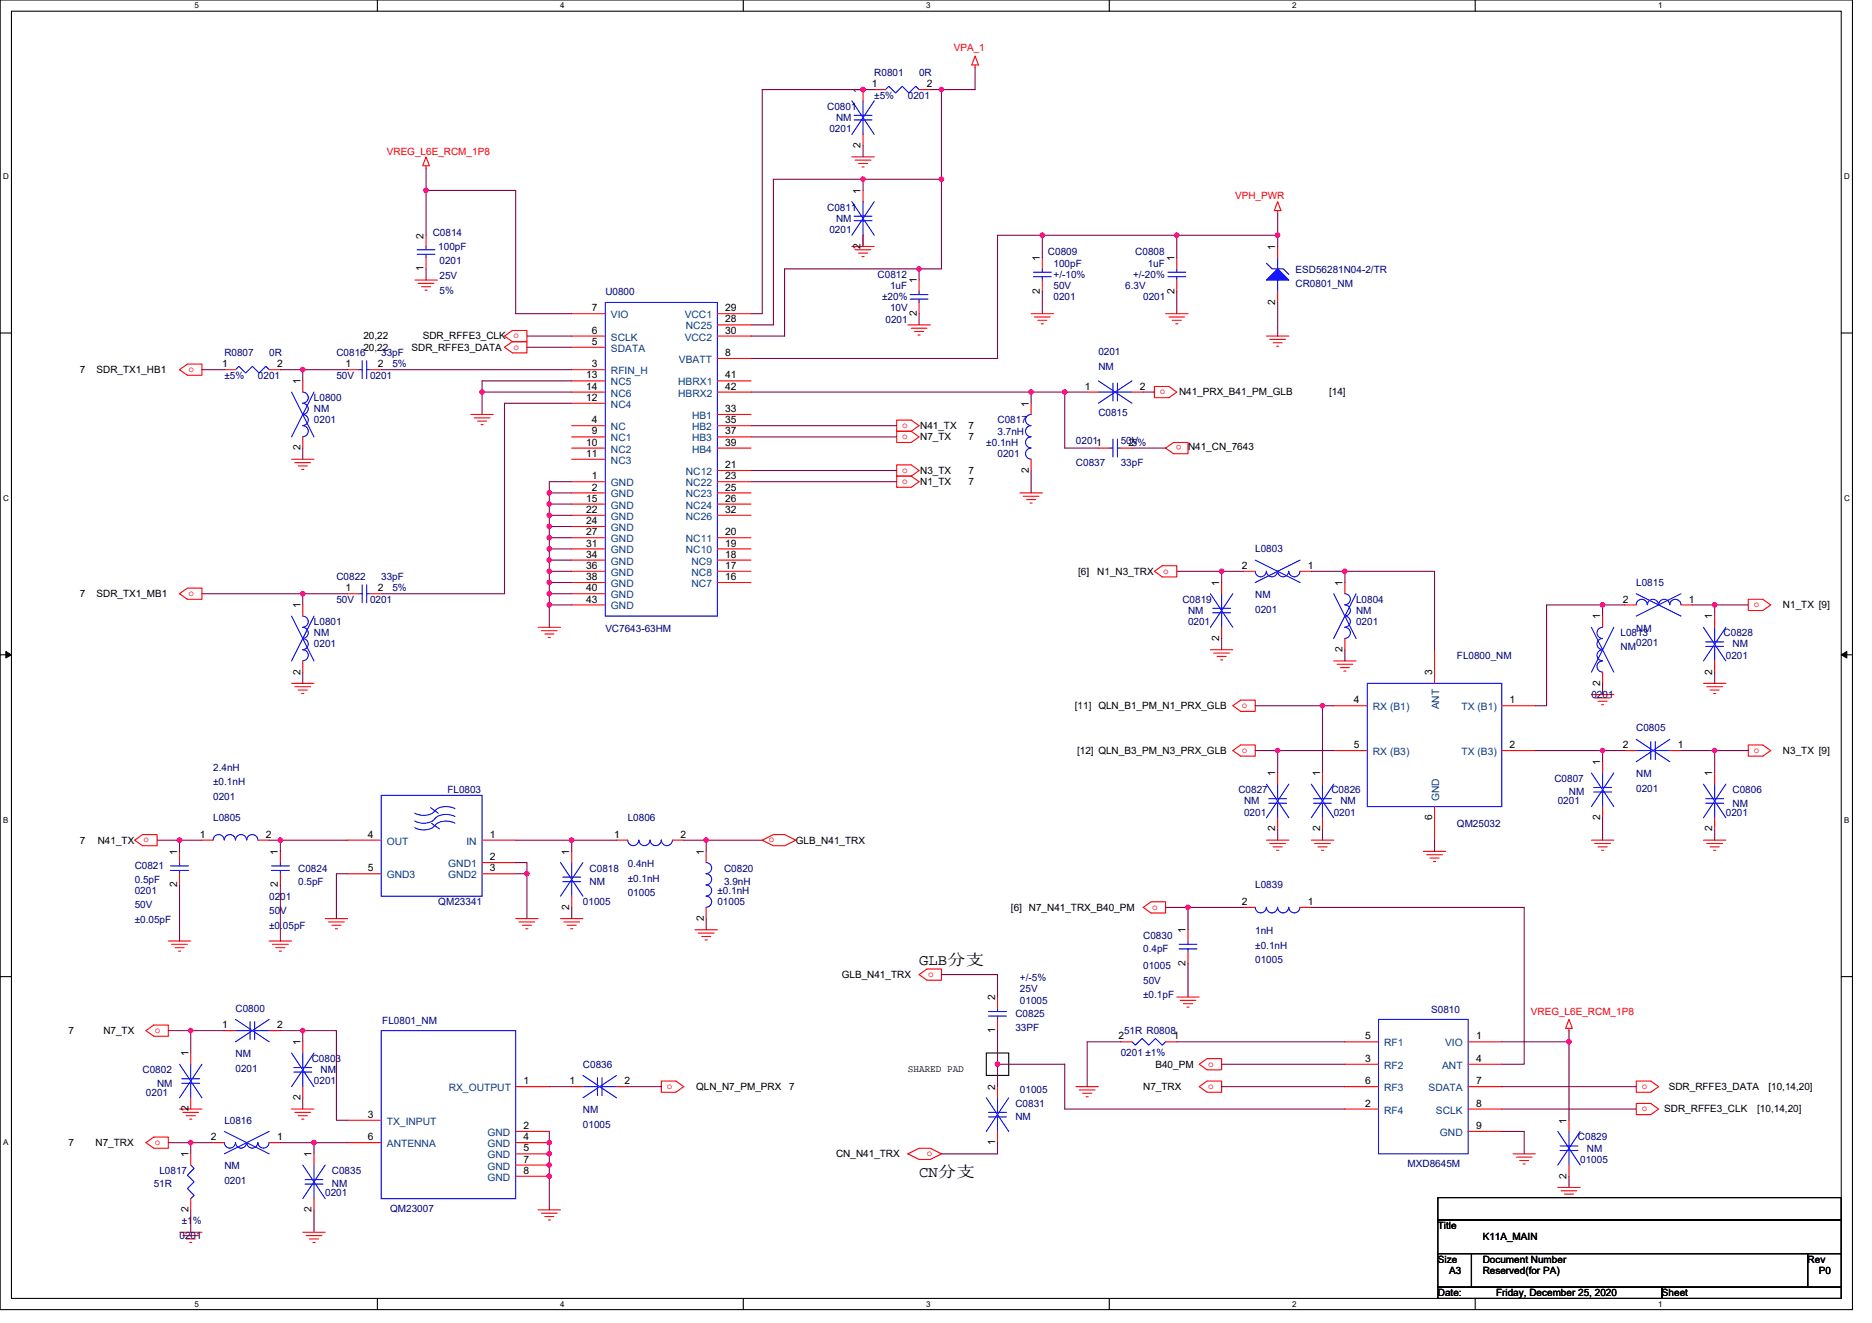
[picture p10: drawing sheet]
<svg xmlns="http://www.w3.org/2000/svg" width="297mm" height="210mm" viewBox="0 0 297 210" stroke-linecap="round" stroke-linejoin="round" font-family="sans-serif">
<path d="M0 0h293.9v207.9h-293.9zM1.8 1.8h290.4v204.3h-290.4z" fill="none" stroke="#000" stroke-width=".17"/>
<g fill="#fff">
<path d="M30.8 .2h.7v1.4h-.7z"/>
<path d="M30.8 206.3h.7v1.4h-.7z"/>
</g>
<path d="M59.9 0v1.8M59.9 206.1v1.8" fill="none" stroke="#000" stroke-width=".17"/>
<g fill="#fff">
<path d="M88.9 .2h.7v1.4h-.7z"/>
<path d="M88.9 206.3h.7v1.4h-.7z"/>
</g>
<path d="M117.9 0v1.8M117.9 206.1v1.8" fill="none" stroke="#000" stroke-width=".17"/>
<g fill="#fff">
<path d="M147 .2h.7v1.4h-.7z"/>
<path d="M147 206.3h.7v1.4h-.7z"/>
</g>
<path d="M176 0v1.8M176 206.1v1.8" fill="none" stroke="#000" stroke-width=".17"/>
<g fill="#fff">
<path d="M205 .2h.7v1.4h-.7z"/>
<path d="M205 206.3h.7v1.4h-.7z"/>
</g>
<path d="M234.1 0v1.8M234.1 206.1v1.8" fill="none" stroke="#000" stroke-width=".17"/>
<g fill="#fff">
<path d="M263.1 .2h.7v1.4h-.7z"/>
<path d="M263.1 206.3h.7v1.4h-.7z"/>
<path d="M.5 27.3h.9v1.4h-.9z"/>
<path d="M292.6 27.3h.9v1.4h-.9z"/>
<path d="M.5 78.4h.9v1.4h-.9z"/>
<path d="M292.6 78.4h.9v1.4h-.9z"/>
</g>
<path d="M0 52.9h1.8M292.2 52.9h1.7" fill="none" stroke="#000" stroke-width=".17"/>
<g fill="#fff">
<path d="M.5 129.5h.8v1.4h-.8z"/>
<path d="M292.6 129.5h.9v1.4h-.9z"/>
</g>
<path d="M0 103.9h1.8M292.2 103.9h1.7" fill="none" stroke="#000" stroke-width=".17"/>
<path d="M.9 103.4l.9 .5-.9 .5zM292.2 103.9l.8-.5v1z" fill="#000" stroke="#000" stroke-width=".16"/>
<path d="M.5 180.5h.8v1.4h-.8z" fill="#fff"/>
<path d="M0 155h1.8M292.2 155h1.7M156.5 167.1h3.6v3.6h-3.6zM228.2 190.1h64v3.5h-64zM228.2 193.6h64v5.4h-64zM228.2 199h5.3v5.3h-5.3zM233.5 199h53.3v5.3h-53.3zM286.8 199h5.4v5.3h-5.4zM228.2 204.3h35.5v1.8h-35.5zM263.7 204.3h28.5v1.8h-28.5z" fill="none" stroke="#000" stroke-width=".17"/>
<g fill="none" stroke="#f00" stroke-width=".17">
<path d="M136.9 14.2v1.8M138.7 14.2h1.8M145.8 14.2h1.8M154.7 8.9l.6 1.4h-1.1zM154.7 10.3v.4M67.6 24.9l.5 1.4h-1zM67.6 26.3v.4M67.6 37.3v1.8M135.2 24.9h3.5M135.2 39.1h3.5M135.7 25.4h2.5M135.7 39.6h2.5"/>
<path d="M136.2 26h1.5M136.8 26.5h.3M136.9 21.3v1.8M136.9 30.2v1.8M136.9 37.3v1.8M202.7 32l.6 1.4h-1.1zM202.7 33.4v.4M202.7 39.1v1.8M28.5 58.7l1.2-.9h2.3v1.8h-2.3zM35.6 58.7h1.8M42.7 58.7h1.8M55.2 58.7h1.7"/>
<path d="M58.7 58.7h1.8M65.8 44.4h3.6M66.4 45h2.5M66.9 45.5h1.4M67.4 46.1h.4M67.6 40.9v1.8M80 53.3l1.3-.8h2.3v1.7h-2.3zM80 55.1l1.3-.9h2.3v1.8h-2.3zM90.7 58.7h5.4M90.7 55.1h5.4M90.7 53.3h5.4M90.7 49.8h5.4"/>
<path d="M113.8 56.9h5.4M113.8 49.8h5.4M113.8 51.6h5.4M113.8 53.3h5.4M136.2 40.2h1.5M136.8 40.7h.3M144.1 51.6h3.5M144.6 52.1h2.5M145.1 52.6h1.5M145.7 53.2h.3M145.8 44.4v1.8M145.8 48v1.8"/>
<path d="M163.6 49.8h3.6M164.1 50.3h2.5M164.7 50.8h1.4M165.2 51.4h.4M165.4 40.9v1.8M165.4 44.4v1.8M185 49.8h3.5M185.5 50.3h2.5M186 50.8h1.4M186.6 51.4h.3M186.7 40.9v1.8M186.7 44.4v1.8"/>
<path d="M201 53.3h3.5M201.5 53.9h2.5M202 54.4h1.5M202.6 54.9h.3M202.7 46.2v1.8M46.3 72.9h3.5M46.8 73.4h2.5M47.3 74h1.5M47.9 74.5h.3M48 60.5v1.7M48 69.3v1.8M74.7 65.8h3.6"/>
<path d="M75.2 66.3h2.5M75.8 66.8h1.4M76.3 67.4h.4M90.7 76.5h5.4M90.7 78.2h5.4M90.7 62.2h5.4M90.7 67.6h5.4M90.7 69.3h5.4M90.7 71.1h5.4M90.7 72.9h5.4M90.7 64h5.4M90.7 60.5h5.4"/>
<path d="M113.8 60.5h5.4M113.8 74.7h5.4M113.8 76.5h5.4M113.8 78.2h5.4M113.8 65.8h5.4M113.8 67.6h5.4M113.8 69.3h5.4M113.8 71.1h5.4M113.8 62.2h5.4M142.3 66.7h2.3l1.2 .9-1.2 .9h-2.3zM142.3 68.5h2.3l1.2 .8-1.2 .9h-2.3zM142.3 75.6h2.3l1.2 .9-1.2 .8h-2.3z"/>
<path d="M142.3 73.8h2.3l1.2 .9-1.2 .9h-2.3zM161.8 78.2h3.6M162.4 78.8h2.5M162.9 79.3h1.4M163.4 79.8h.4M163.6 64v1.8M163.6 72.9v1.8M172.5 62.2h1.8M174.3 71.1h1.8M177.8 71.1h1.8M179.6 62.2h1.8M183.2 61.3h2.3l1.2 .9-1.2 .9h-2.3z"/>
<path d="M185 71.1l1.2-.9h2.3v1.8h-2.3zM28.5 94.2l1.2-.9h2.3v1.8h-2.3zM48 96v1.8M55.2 94.2h1.7M58.7 94.2h1.8M85.4 99.6h3.5M90.7 80h5.4M90.7 81.8h5.4M90.7 83.6h5.4M90.7 85.3h5.4M90.7 87.1h5.4M90.7 90.7h5.4"/>
<path d="M90.7 92.5h5.4M90.7 94.2h5.4M90.7 88.9h5.4M90.7 96h5.4M113.8 92.5h5.4M113.8 90.7h5.4M113.8 88.9h5.4M113.8 87.1h5.4M113.8 85.3h5.4M113.8 80h5.4M113.8 81.8h5.4M183.2 90.7l1.2-.9h2.3v1.8h-2.3z"/>
<path d="M193.8 92.5v1.7M193.8 99.6v1.7M197.4 90.7h1.8M206.3 90.7h1.8M213.4 92.5v1.7M254.3 97.8v1.8M257.8 96h1.8M266.7 96h1.8M272.1 97.8v1.8M277.4 95.1h2.3l1.3 .9-1.3 .9h-2.3zM46.3 108.5h3.5M46.8 109h2.5"/>
<path d="M47.3 109.5h1.5M47.9 110.1h.3M48 104.9v1.8M85.9 100.1h2.5M86.4 100.6h1.5M87 101.2h.3M192.1 103.1h3.5M192.6 103.7h2.5M193.1 104.2h1.5M193.7 104.7h.3M195.6 112l1.3-.9h2.3v1.8h-2.3zM195.6 119.1l1.3-.9h2.3v1.8h-2.3z"/>
<path d="M211.6 112h5.4M211.6 119.1h5.4M211.6 104.9h3.6M212.1 105.4h2.5M212.7 106h1.4M213.2 106.5h.4M213.4 101.3v1.8M227.6 103.1v5.4M238.3 112h5.3M238.3 119.1h5.3M252.5 110.2h3.6M253 110.8h2.5"/>
<path d="M253.6 111.3h1.4M254.1 111.8h.4M254.3 106.7v1.8M257.8 119.1h1.8M265 119.1h1.7M270.3 108.5h3.6M270.8 109h2.5M271.4 109.5h1.4M271.9 110.1h.3M272.1 104.9v1.8M277.4 118.2h2.3l1.3 .9-1.3 .9h-2.3zM21.4 133.3l1.2-.8h2.3v1.7h-2.3z"/>
<path d="M28.5 135.1v1.8M28.5 138.7v1.8M32 133.3h1.8M40.9 133.3h1.8M44.5 135.1v1.8M44.5 138.7v1.8M55.2 133.3h5.3M55.2 138.7h5.3M76.5 133.3h5.3M76.5 138.7h5.3M76.5 136.9h5.3M90.7 135.1v1.8"/>
<path d="M97.8 133.3h1.8M106.7 133.3h1.8M112.1 135.1v1.8M120.9 133.3l1.8-.8h1.8l1.8 .8-1.8 .9h-1.8zM201 133.3h3.5M201.5 133.9h2.5M202 134.4h1.5M202.6 135h.3M202.7 122.7v1.8M202.7 129.8v1.8M208.1 133.3h3.5M208.6 133.9h2.5"/>
<path d="M209.1 134.4h1.5M209.7 135h.3M209.8 122.7v1.8M209.8 129.8v1.8M225.8 135.1h3.6M226.4 135.7h2.5M226.9 136.2h1.4M227.5 136.7h.3M227.6 128v5.4M252.5 133.3h3.6M253 133.9h2.5M253.6 134.4h1.4"/>
<path d="M254.1 135h.4M254.3 120.9v1.8M254.3 128v1.8M270.3 133.3h3.6M270.8 133.9h2.5M271.4 134.4h1.4M271.9 135h.3M272.1 122.7v1.8M272.1 129.8v1.8M26.7 149.4h3.6M27.2 149.9h2.5M27.8 150.4h1.4"/>
<path d="M28.3 151h.4M42.7 149.4h3.6M43.2 149.9h2.5M43.8 150.4h1.4M44.3 151h.4M51.6 145.8h3.6M52.1 146.3h2.5M52.7 146.9h1.4M53.2 147.4h.3M81.8 145.8h3.6M82.4 146.3h2.5M82.9 146.9h1.4"/>
<path d="M83.4 147.4h.4M88.9 145.8h3.6M89.5 146.3h2.5M90 146.9h1.4M90.5 147.4h.4M90.7 142.2v1.8M110.3 147.6h3.5M110.8 148.1h2.5M111.3 148.6h1.5M111.9 149.2h.3M112.1 144v1.8M145.8 154.7l1.3-.9h2.3v1.8h-2.3z"/>
<path d="M158.3 158.2v1.8M181.4 144l1.2-.9h2.4v1.8h-2.4zM186.7 158.2h3.6M187.3 158.8h2.5M187.8 159.3h1.4M188.3 159.9h.4M188.5 147.6v1.8M188.5 151.1v1.8M197.4 144h1.8M206.3 144h1.8M23.2 163.6l1.2-.9h2.3v1.8h-2.3zM28.5 176h3.5"/>
<path d="M29 176.6h2.5M29.5 177.1h1.5M30.1 177.6h.3M30.3 167.1v1.8M30.3 174.2v1.8M35.6 163.6h1.8M42.7 163.6h1.8M46.3 176h3.5M46.8 176.6h2.5M47.3 177.1h1.5M47.9 177.6h.3M48 165.4v1.7"/>
<path d="M48 172.5v1.7M55.2 177.8h5.3M81.8 172.5h5.4M81.8 179.6h5.4M90.7 172.5h1.8M97.8 172.5h1.8M104.9 171.6h2.3l1.3 .9-1.3 .9h-2.3zM158.3 179.6v1.8M158.3 172.5v1.7M158.3 161.8v1.8M170.7 172.5h3.6M171.3 173h2.5"/>
<path d="M171.8 173.5h1.4M172.3 174.1h.4M177.8 165.4h1.8M185 165.4h1.7M190.3 172.5l1.2-.9h2.3v1.8h-2.3zM190.3 168.9l1.2-.9h2.3v1.8h-2.3zM213.4 176h5.3M213.4 168.9h5.3M213.4 165.4h5.3M213.4 172.5h5.3M233 165.4h5.3M233 168.9h5.3"/>
<path d="M233 172.5h5.3M233 176h5.3M233 179.6h5.3M249 163.2v.4M249 161.8l.5 1.4h-1.1zM249 177.8v1.8M259.6 171.6h2.3l1.3 .9-1.3 .9h-2.3zM259.6 175.1h2.3l1.3 .9-1.3 .9h-2.3zM23.2 181.4l1.2-.9h2.3v1.7h-2.3zM28.5 195.6h3.5M29 196.1h2.5M29.5 196.6h1.5"/>
<path d="M30.1 197.2h.3M30.3 183.1v1.8M30.3 190.2v1.8M33.8 181.4h1.8M42.7 181.4h1.8M48 195.6h3.6M48.6 196.1h2.5M49.1 196.6h1.4M49.7 197.2h.3M49.8 183.1v1.8M49.8 190.2v1.8M55.2 181.4h5.3"/>
<path d="M81.8 181.4h5.4M81.8 183.1h5.4M81.8 184.9h5.4M81.8 186.7h5.4M85.4 192h3.5M85.9 192.6h2.5M86.4 193.1h1.5M87 193.6h.3M144.1 183.1l1.7-.9h1.8l1.8 .9-1.8 .9h-1.8zM240.1 183.1h3.5M240.6 183.7h2.5M241.1 184.2h1.5"/>
<path d="M241.7 184.7h.3M247.2 188.5h3.5M247.7 189h2.5M248.2 189.5h1.5M248.8 190.1h.3M249 184.9v1.8"/>
</g>
<path d="M201 44.4l1.7-1.7 1.8 1.7z" fill-rule="evenodd" fill="#00f" stroke="#00f" stroke-width=".17"/>
<g fill="none" stroke="#00f" stroke-width=".17">
<path d="M135.2 16l3.5 5.3M135.5 18.3h2.9M135.5 19h2.9M136.9 16v2.3M136.9 19v2.3M138.7 16l-3.5 5.3M140.5 14.2l.5-.5 1.1 1.1 1.1-1.1 1 1.1 1.1-1.1 .5 .5M66.2 39.6h2.8M67.6 39.1v.5M135.2 32l3.5 5.3M135.5 34.3h2.9M135.5 35h2.9"/>
<path d="M136.9 32v2.3M136.9 35v2.3M138.7 32l-3.5 5.3M37.4 58.7l.5-.6 1.1 1.1 1-1.1 1.1 1.1 1.1-1.1 .5 .6M56.9 58.7h.6M57.5 57.3v2.8M58.2 57.3v2.8M58.2 58.7h.5M66.2 40.4h2.8M67.6 40.4v.5M96.1 48h17.7v49.8h-17.7zM144.4 46.8h2.9"/>
<path d="M144.4 47.5h2.9M145.8 46.2v.6M145.8 47.5v.5M164 43.2h2.8M164 43.9h2.8M165.4 42.7v.5M165.4 43.9v.5M185.3 43.2h2.8M185.3 43.9h2.8M186.7 42.7v.5M186.7 43.9v.5M201 41.8l.8 .9h1.8l.9 .9"/>
<path d="M202.7 44.4v1.8M202.7 40.9v1.8M46.3 62.2l3.5 7.1M48 62.2a.88 .88 0 0 1 .9 .9 .88 .88 0 0 1-.9 .9M48 64a.88 .88 0 0 1 .9 .9 .88 .88 0 0 1-.9 .9 .89 .89 0 0 1 .9 .9 .89 .89 0 0 1-.9 .8 .89 .89 0 0 1 .9 .9 .89 .89 0 0 1-.9 .9M49.8 62.2l-3.5 7.1M163.6 65.8a.88 .88 0 0 0-.9 .9 .88 .88 0 0 0 .9 .8 .89 .89 0 0 0-.9 .9 .89 .89 0 0 0 .9 .9M163.6 69.3a.88 .88 0 0 0-.9 .9 .88 .88 0 0 0 .9 .9M163.6 71.1a.88 .88 0 0 0-.9 .9 .88 .88 0 0 0 .9 .9M174.3 60.5l5.3 3.5M174.3 62.2h2.3M176.1 71.1h.5"/>
<path d="M176.6 60.8v2.8M176.6 69.7v2.8M177.3 60.8v2.8M177.3 62.2h2.3M177.3 69.7v2.8M177.3 71.1h.5M179.6 60.5l-5.3 3.5M46.3 97.8l3.5 7.1M48 97.8a.88 .88 0 0 1 .9 .9 .88 .88 0 0 1-.9 .8M48 99.6a.88 .88 0 0 1 .9 .8 .88 .88 0 0 1-.9 .9M49.8 97.8l-3.5 7.1M56.9 94.2h.6"/>
<path d="M57.5 92.8v2.9M58.2 92.8v2.9M58.2 94.2h.5M192.1 94.2l3.5 5.4M192.4 96.5h2.9M192.4 97.3h2.9M193.8 94.2v2.3M193.8 97.3v2.3M195.6 94.2l-3.5 5.4M199.2 88.9l7.1 3.6M200.9 90.7a.88 .88 0 0 1-.8 .8 .88 .88 0 0 1-.9-.8M202.7 90.7a.88 .88 0 0 1-.9 .8 .88 .88 0 0 1-.8-.8"/>
<path d="M206.3 90.7a.88 .88 0 0 1-.9 .8 .88 .88 0 0 1-.9-.8 .89 .89 0 0 1-.9 .8 .89 .89 0 0 1-.9-.8M206.3 88.9l-7.1 3.6M211.6 94.2l3.6 7.1M213.4 94.2a.88 .88 0 0 1 .9 .9 .88 .88 0 0 1-.9 .9 .89 .89 0 0 1 .9 .9 .89 .89 0 0 1-.9 .9 .89 .89 0 0 1 .9 .9 .89 .89 0 0 1-.9 .8M213.4 99.6a.88 .88 0 0 1 .9 .8 .88 .88 0 0 1-.9 .9M215.2 94.2l-3.6 7.1M252.5 99.6l3.6 7.1M254.3 99.6a.88 .88 0 0 0-.9 .8 .88 .88 0 0 0 .9 .9M256.1 99.6l-3.6 7.1M259.6 94.2l7.1 3.6M259.6 96a.88 .88 0 0 1 .9-.9 .88 .88 0 0 1 .9 .9M261.4 96a.88 .88 0 0 1 .9-.9 .88 .88 0 0 1 .9 .9"/>
<path d="M263.2 96a.89 .89 0 0 1 .9-.9 .89 .89 0 0 1 .9 .9 .88 .88 0 0 1 .8-.9 .88 .88 0 0 1 .9 .9M266.7 94.2l-7.1 3.6M270.3 99.6l3.6 5.3M272.1 99.6v2.3M273.9 99.6l-3.6 5.3M48 101.3a.88 .88 0 0 1 .9 .9 .88 .88 0 0 1-.9 .9M48 103.1a.88 .88 0 0 1 .9 .9 .88 .88 0 0 1-.9 .9M217 108.5h21.3v19.5h-21.3zM254.3 101.3a.88 .88 0 0 0-.9 .9 .88 .88 0 0 0 .9 .9M254.3 103.1a.88 .88 0 0 0-.9 .9 .88 .88 0 0 0 .9 .9 .89 .89 0 0 0-.9 .9 .89 .89 0 0 0 .9 .9M259.6 117.3l5.4 3.6M259.6 119.1h2.3"/>
<path d="M261.9 117.7v2.8M262.7 117.7v2.8M262.7 119.1h2.3M265 117.3l-5.4 3.6M270.7 101.9h2.8M270.7 102.6h2.8M272.1 102.6v2.3M27.1 137.4h2.8M27.1 138.2h2.8M28.5 136.9v.5M28.5 138.2v.5M40.9 133.3a.89 .89 0 0 0-.9-.8 .89 .89 0 0 0-.9 .8 .89 .89 0 0 0-.9-.8 .89 .89 0 0 0-.8 .8 .89 .89 0 0 0-.9-.8 .89 .89 0 0 0-.9 .8 .88 .88 0 0 0-.9-.8 .88 .88 0 0 0-.9 .8"/>
<path d="M43.1 137.4h2.8M43.1 138.2h2.8M44.5 136.9v.5M44.5 138.2v.5M60.5 126.2h16v16h-16zM68.3 128.2l1.3 .9M68.5 130.7l1.2 .9M69 131a2.57 2.57 0 0 1-3.2 .4M69 129.9a2.56 2.56 0 0 1-3.2 .4M69 128.7a2.6 2.6 0 0 1-3.2 .4M72.2 128.4a2.98 2.98 0 0 0-3 .1l-.2 .2M72.2 130.7a2.98 2.98 0 0 0-3 .1l-.2 .2"/>
<path d="M72.2 129.6a3 3 0 0 0-3 .1l-.2 .2M88.9 136.9l3.6 5.3M89.3 139.2h2.8M89.3 139.9h2.8M90.7 136.9v2.3M90.7 139.9v2.3M92.5 136.9l-3.6 5.3M99.6 133.3a.88 .88 0 0 0 .9 .9 .88 .88 0 0 0 .9-.9M101.4 133.3a.88 .88 0 0 0 .9 .9 .88 .88 0 0 0 .8-.9M103.2 133.3a.88 .88 0 0 0 .8 .9 .88 .88 0 0 0 .9-.9 .89 .89 0 0 0 .9 .9 .89 .89 0 0 0 .9-.9M112 136.9a.88 .88 0 0 1 .9 .9 .88 .88 0 0 1-.9 .9 .89 .89 0 0 1 .9 .9 .89 .89 0 0 1-.9 .8M201 124.5l3.5 5.3"/>
<path d="M201.3 126.8h2.8M201.3 127.5h2.8M202.7 124.5v2.3M202.7 127.5v2.3M204.5 124.5l-3.5 5.3M208.1 124.5l3.5 5.3M208.4 126.8h2.9M208.4 127.5h2.9M209.8 124.5v2.3M209.8 127.5v2.3M211.6 124.5l-3.5 5.3M252.5 122.7l3.6 5.3"/>
<path d="M252.9 125h2.8M252.9 125.7h2.8M254.3 122.7v2.3M254.3 125.7v2.3M256.1 122.7l-3.6 5.3M270.3 124.5l3.6 5.3M270.7 126.8h2.8M270.7 127.5h2.8M272.1 124.5v2.3M272.1 127.5v2.3M273.9 124.5l-3.6 5.3M112 140.5a.88 .88 0 0 1 .9 .8 .88 .88 0 0 1-.9 .9"/>
<path d="M112 142.2a.88 .88 0 0 1 .9 .9 .88 .88 0 0 1-.9 .9M187.1 149.9h2.8M187.1 150.6h2.8M188.5 149.4v.5M188.5 150.6v.5M199.2 144a.88 .88 0 0 0 .9 .9 .88 .88 0 0 0 .8-.9M201 144a.88 .88 0 0 0 .8 .9 .88 .88 0 0 0 .9-.9M202.7 144a.89 .89 0 0 0 .9 .9 .89 .89 0 0 0 .9-.9 .88 .88 0 0 0 .9 .9 .88 .88 0 0 0 .9-.9M28.5 168.9l3.5 5.3M28.8 171.2h2.9M28.8 171.9h2.9M30.3 168.9v2.3"/>
<path d="M30.3 171.9v2.3M32 168.9l-3.5 5.3M35.6 179.6l7.1 3.5M37.4 161.8l5.3 3.6M37.4 163.6h2.3M39.7 162.2v2.8M40.4 162.2v2.8M40.4 163.6h2.3M42.7 161.8l-5.3 3.6M42.7 179.6l-7.1 3.5M46.3 167.1l3.5 5.4M46.6 169.4h2.9"/>
<path d="M46.6 170.2h2.9M48 167.1v2.3M48 170.2v2.3M49.8 167.1l-3.5 5.4M60.5 163.6h21.3v26.6h-21.3zM92.5 172.5h2.3M92.5 170.7l5.3 3.5M94.8 171v2.9M95.5 171v2.9M95.5 172.5h2.3M97.8 170.7l-5.3 3.5M156.5 174.2l3.6 5.4"/>
<path d="M156.9 177.3h2.8M156.9 176.6h2.8M156.9 161.3h2.8M156.9 160.5h2.8M158.3 177.3v2.3M158.3 174.2v2.4M158.3 161.3v.5M158.3 160v.5M160.1 174.2l-3.6 5.4M179.6 165.4l.5 .5 1.1-1.1 1.1 1.1 1-1.1 1.1 1.1 .6-.5M218.7 161.8h14.3v21.3h-14.3zM247.2 179.6l3.5 5.3"/>
<path d="M249 179.6v2.3M250.7 179.6l-3.5 5.3M30.3 184.9l.5 .5-1.1 1.1 1.1 1.1-1.1 1 1.1 1.1-.5 .5M40.9 181.3a.88 .88 0 0 1-.9 .9 .88 .88 0 0 1-.8-.9 .89 .89 0 0 1-.9 .9 .89 .89 0 0 1-.9-.9 .89 .89 0 0 1-.9 .9 .89 .89 0 0 1-.9-.9M42.7 181.3a.88 .88 0 0 1-.9 .9 .88 .88 0 0 1-.9-.9M48 184.9l3.6 5.3M48.4 187.2h2.8M48.4 187.9h2.8M49.8 184.9v2.3M49.8 187.9v2.3M51.6 184.9l-3.6 5.3M247.5 181.9h2.9"/>
<path d="M247.5 182.6h2.9M249 182.6v2.3"/>
</g>
<g fill="none" stroke="#800040" stroke-width=".17">
<path d="M138.7 14.2h-17.8v35.6h-1.7M147.6 14.2h1.8M149.4 14.2v14.2M154.7 10.7v3.5h-5.3M67.6 26.7v3.5M67.6 30.2v7.1M67.6 30.2h14.2v19.6h8.9M136.9 23.1v1.8M136.9 28.4h-14.2v23.2h-3.5M136.9 28.4h12.5M136.9 28.4v1.8M136.9 37.3v1.8"/>
<path d="M149.4 28.4v14.3h-3.6M165.4 37.3h21.3M165.4 37.3h-7.1v19.6h-39.1M165.4 37.3v3.6M186.7 37.3h16M186.7 37.3v3.6M202.7 37.3v1.8M202.7 33.8v3.5M32 58.7h3.6M44.5 58.7h3.5M48 58.7v1.8M48 58.7h7.2"/>
<path d="M60.5 58.7h30.2M67.6 42.7v1.7M83.6 53.3h7.1M83.6 55.1h7.1M145.8 42.7h-21.3v10.6h-5.3M145.8 42.7v1.7M145.8 49.8v1.8M165.4 46.2v3.6M186.7 46.2v3.6M202.7 48v5.3M48 71.1v1.8M76.5 62.2h14.2"/>
<path d="M76.5 62.2v3.6M87.2 78.2v1.8M87.2 78.2h3.5M90.7 60.5h-14.2v1.7M90.7 64h-10.7v30.2h-19.5M90.7 76.5h-3.5v1.7M119.2 62.2h44.4M119.2 76.5h23.1M119.2 74.7h23.1M119.2 67.6h23.1M119.2 69.3h23.1M163.6 62.2v1.8"/>
<path d="M163.6 74.7v3.5M163.6 62.2h5.3M168.9 62.2v8.9h5.4M168.9 62.2h3.6M179.6 71.1h5.4M181.4 62.2h1.8M32 94.2h16M48 94.2v1.8M48 94.2h7.2M87.2 80v1.8M87.2 81.8v1.8M87.2 83.6v1.7"/>
<path d="M87.2 85.3v1.8M87.2 87.1v1.8M87.2 88.9v1.8M87.2 90.7v1.8M87.2 92.5v1.7M87.2 94.2v1.8M87.2 96v3.6M87.2 80h3.5M87.2 81.8h3.5M87.2 83.6h3.5M87.2 85.3h3.5M87.2 87.1h3.5"/>
<path d="M87.2 88.9h3.5M87.2 90.7h3.5M87.2 92.5h3.5M87.2 94.2h3.5M87.2 96h3.5M186.7 90.7h7.1M193.8 90.7v1.8M193.8 90.7h3.6M208.1 90.7h5.3M213.4 90.7v1.8M213.4 90.7h14.2v12.4M254.3 96h-8.9v16h-1.8"/>
<path d="M254.3 96v1.8M254.3 96h3.5M268.5 96h3.6M272.1 96h5.3M272.1 96v1.8M48 106.7v1.8M193.8 101.3v1.8M199.2 112h10.6M199.2 119.1h3.5M202.7 119.1h8.9M202.7 119.1v3.6M209.8 112h1.8"/>
<path d="M209.8 112v10.7M213.4 103.1v1.8M243.6 119.1h10.7M254.3 119.1h3.5M254.3 119.1v1.8M254.3 108.5v1.7M266.7 119.1h5.4M272.1 119.1v3.6M272.1 119.1h5.3M272.1 106.7v1.8M24.9 133.3h3.6M28.5 133.3h3.5"/>
<path d="M28.5 133.4v1.7M42.7 133.3h1.8M44.5 133.4v1.7M44.5 133.3h10.7M55.2 138.7h-1.8v7.1M81.8 136.9h1.8v1.8M81.8 138.7h1.8M81.8 133.3h8.9M83.6 138.7v7.1M90.7 133.4v1.7M90.7 133.3h7.1M108.5 133.3h3.6"/>
<path d="M112.1 133.3h8.8M112.1 133.4v1.7M202.7 131.6v1.7M209.8 131.6v1.7M227.6 133.4v1.7M254.3 129.8v3.6M272.1 131.6v1.7M28.5 140.5v8.9M44.5 140.5v8.9M90.7 144v1.8M112.1 145.8v1.8M149.4 154.7h8.9v3.5"/>
<path d="M185 144h3.5M188.5 152.9v5.3M188.5 144v3.6M188.5 144h8.9M208.1 144h33.7v24.9h-3.5M26.7 163.6h3.6M30.3 163.6v3.5M30.3 163.6h5.3M44.5 163.6h3.5M48 163.6v1.8M48 174.2v1.8M48 163.6h5.4v14.2h1.8"/>
<path d="M87.2 179.6v12.4M87.2 172.5h3.5M99.6 172.5h5.3M158.3 168.9h10.6v7.1h44.5M158.3 163.6v5.3M158.3 168.9v3.6M177.8 165.4h-5.3v7.1M186.7 165.4h26.7M193.8 172.5h19.6M193.8 168.9h19.6M238.3 172.5h21.3M238.3 176h21.3"/>
<path d="M238.3 165.4h10.7M238.3 179.6h3.5v3.5M249 163.6v1.8M249 165.4v12.4M26.7 181.4h3.6M30.3 181.4v1.7M30.3 192v3.6M30.3 181.4h3.5M44.5 181.4h5.3M49.8 181.4h5.4M49.8 181.4v1.7M49.8 192v3.6"/>
<path d="M158.3 181.4v1.7h-8.9M249 186.7v1.8"/>
</g>
<g fill="#f0f" stroke="#f0f" stroke-width=".17">
<circle cx="193.8" cy="90.7" r=".35"/>
<circle cx="213.4" cy="90.7" r=".35"/>
<circle cx="272.1" cy="96" r=".35"/>
<circle cx="188.5" cy="144" r=".35"/>
<circle cx="136.9" cy="14.2" r=".35"/>
<circle cx="149.4" cy="14.2" r=".35"/>
<circle cx="202.7" cy="37.3" r=".35"/>
<circle cx="67.6" cy="30.2" r=".35"/>
<circle cx="136.9" cy="28.4" r=".35"/>
<circle cx="149.4" cy="28.4" r=".35"/>
<circle cx="186.7" cy="37.3" r=".35"/>
<circle cx="165.4" cy="37.3" r=".35"/>
<circle cx="145.8" cy="42.7" r=".35"/>
<circle cx="48" cy="58.7" r=".35"/>
<circle cx="163.6" cy="62.2" r=".35"/>
<circle cx="168.9" cy="62.2" r=".35"/>
<circle cx="87.1" cy="80" r=".35"/>
<circle cx="87.1" cy="78.2" r=".35"/>
<circle cx="87.1" cy="81.8" r=".35"/>
<circle cx="87.1" cy="83.6" r=".35"/>
<circle cx="87.1" cy="87.1" r=".35"/>
<circle cx="87.1" cy="85.3" r=".35"/>
<circle cx="87.1" cy="90.7" r=".35"/>
<circle cx="87.1" cy="88.9" r=".35"/>
<circle cx="87.1" cy="94.2" r=".35"/>
<circle cx="87.1" cy="92.4" r=".35"/>
<circle cx="48" cy="94.2" r=".35"/>
<circle cx="87.1" cy="96" r=".35"/>
<circle cx="90.7" cy="133.3" r=".35"/>
<circle cx="83.6" cy="138.7" r=".35"/>
<circle cx="30.3" cy="163.6" r=".35"/>
<circle cx="48" cy="163.6" r=".35"/>
<circle cx="30.3" cy="181.3" r=".35"/>
<circle cx="49.8" cy="181.3" r=".35"/>
<circle cx="87.1" cy="181.3" r=".35"/>
<circle cx="87.1" cy="184.9" r=".35"/>
<circle cx="87.1" cy="183.1" r=".35"/>
<circle cx="87.1" cy="186.7" r=".35"/>
<circle cx="28.5" cy="133.3" r=".35"/>
<circle cx="209.8" cy="112" r=".35"/>
<circle cx="202.7" cy="119.1" r=".35"/>
<circle cx="254.3" cy="119.1" r=".35"/>
<circle cx="254.3" cy="96" r=".35"/>
<circle cx="272.1" cy="119.1" r=".35"/>
<circle cx="76.5" cy="62.2" r=".35"/>
<circle cx="248.9" cy="165.3" r=".35"/>
<circle cx="158.3" cy="168.9" r=".35"/>
<circle cx="44.5" cy="133.3" r=".35"/>
<circle cx="112" cy="133.3" r=".35"/>
</g>
<g font-size="2.5">
<text x="145.8" y="153.1">GLB分支</text>
<text x="145.8" y="186.9">CN分支</text>
</g>
<g font-size="1.6" fill="#f00">
<text x="151.3" y="8.2">VPA_1</text>
<text x="61.4" y="24.5">VREG_L6E_RCM_1P8</text>
<text x="196" y="31.6">VPH_PWR</text>
<text x="81.5" y="53.7">o</text>
<text x="29.9" y="59">o</text>
<text x="81.5" y="55.5">o</text>
<text x="184.1" y="62.6">o</text>
<text x="143.2" y="67.9">o</text>
<text x="143.2" y="69.7">o</text>
<text x="187.4" y="70.7" transform="rotate(180 187.4 70.7)">o</text>
<text x="143.2" y="76.8">o</text>
<text x="143.2" y="75">o</text>
<text x="29.9" y="94.6">o</text>
<text x="184.6" y="91">o</text>
<text x="278.3" y="96.4">o</text>
<text x="197" y="112.4">o</text>
<text x="197" y="119.5">o</text>
<text x="278.3" y="119.5">o</text>
<text x="22.8" y="133.7">o</text>
<text x="122" y="133.7">o</text>
<text x="182.8" y="144.4">o</text>
<text x="147.3" y="155">o</text>
<text x="242.9" y="161.1">VREG_L6E_RCM_1P8</text>
<text x="24.6" y="163.9">o</text>
<text x="105.8" y="172.8">o</text>
<text x="191.7" y="172.8">o</text>
<text x="191.7" y="169.3">o</text>
<text x="260.5" y="172.8">o</text>
<text x="260.5" y="176.4">o</text>
<text x="24.6" y="181.7">o</text>
<text x="147.1" y="183.5">o</text>
</g>
<g font-size="1.6" fill="#000080">
<text x="131.3" y="17.4">C0801</text>
<text x="138.7" y="12.1">R0801</text>
<text x="138.7" y="15.6">±5%</text>
<text x="144.1" y="15.6">0201</text>
<text x="145.8" y="12.1">0R</text>
<text x="131.6" y="21">0201</text>
<text x="132.7" y="19.2">NM</text>
<text x="131.3" y="33.4">C0811</text>
<text x="132.7" y="35.2">NM</text>
<text x="68.7" y="37.5">C0814</text>
<text x="69.6" y="39.6">100pF</text>
<text x="69.7" y="42">0201</text>
<text x="131.6" y="37">0201</text>
<text x="166.3" y="40.5">C0809</text>
<text x="180.1" y="40.5">C0808</text>
<text x="69.7" y="44.3">25V</text>
<text x="69.7" y="46.6">5%</text>
<text x="96.1" y="46.8">U0800</text>
<text x="139.3" y="44.1">C0812</text>
<text x="140" y="47.6">±20%</text>
<text x="141.2" y="45.9">1uF</text>
<text x="167.2" y="42.3">100pF</text>
<text x="167.2" y="47.6">0201</text>
<text x="167.2" y="45.9">50V</text>
<text x="167.2" y="44.1">+/-10%</text>
<text x="178.6" y="45.9">6.3V</text>
<text x="179.8" y="44.1">+/-20%</text>
<text x="181.4" y="47.6">0201</text>
<text x="182.1" y="42.3">1uF</text>
<text x="205.6" y="45.5">CR0801_NM</text>
<text x="205.6" y="43.4">ESD56281N04-2/TR</text>
<text x="140.5" y="51.2">0201</text>
<text x="141.2" y="49.4">10V</text>
<text x="35.6" y="56.5">R0807</text>
<text x="42.7" y="56.5">0R</text>
<text x="53.4" y="56.5">C0816</text>
<text x="60.5" y="56.5">33pF</text>
<text x="62.3" y="58.3">5%</text>
<text x="174.3" y="58.7">NM</text>
<text x="174.3" y="56.4">0201</text>
<text x="35.6" y="60.1">±5%</text>
<text x="40.9" y="60.1">0201</text>
<text x="49.8" y="63.6">L0800</text>
<text x="49.8" y="65.4">NM</text>
<text x="53.4" y="60.1">50V</text>
<text x="58.7" y="60.1">0201</text>
<text x="174.3" y="66">C0815</text>
<text x="49.8" y="67.2">0201</text>
<text x="156.5" y="70.8">±0.1nH</text>
<text x="158.3" y="67.2">C0817</text>
<text x="158.3" y="69">3.7nH</text>
<text x="170.7" y="70.4">02011</text>
<text x="177.8" y="70.4">50V</text>
<text x="158.3" y="72.5">0201</text>
<text x="170.7" y="74">C0837</text>
<text x="177.8" y="74">33pF</text>
<text x="199.2" y="87.7">L0803</text>
<text x="53.4" y="92.1">C0822</text>
<text x="53.4" y="95.7">50V</text>
<text x="58.7" y="95.7">0201</text>
<text x="60.5" y="92.1">33pF</text>
<text x="62.3" y="93.9">5%</text>
<text x="187.6" y="95.7">C0819</text>
<text x="199.2" y="94.9">NM</text>
<text x="215.2" y="95.7">L0804</text>
<text x="259.6" y="93">L0815</text>
<text x="49.8" y="99.2">L0801</text>
<text x="49.8" y="101">NM</text>
<text x="96.1" y="100.3">VC7643-63HM</text>
<text x="188.5" y="97.4">NM</text>
<text x="188.5" y="99.2">0201</text>
<text x="199.2" y="97.3">0201</text>
<text x="215.2" y="97.4">NM</text>
<text x="215.2" y="99.2">0201</text>
<text x="257.1" y="101">L0813</text>
<text x="259.6" y="100.3">NM</text>
<text x="273.5" y="101">C0828</text>
<text x="49.8" y="102.8">0201</text>
<text x="231.2" y="104.5">FL0800_NM</text>
<text x="257.1" y="103.1">NM</text>
<text x="259.6" y="102.6">0201</text>
<text x="273.9" y="104.5">0201</text>
<text x="274.9" y="102.8">NM</text>
<text x="252.5" y="110.8">0201</text>
<text x="259.6" y="116.1">C0805</text>
<text x="33.8" y="122.3">2.4nH</text>
<text x="33.8" y="124.6">±0.1nH</text>
<text x="71" y="125.9">FL0803</text>
<text x="196.5" y="125.9">C0827</text>
<text x="211.3" y="125.9">C0826</text>
<text x="246.7" y="124.1">C0807</text>
<text x="259.6" y="123.4">NM</text>
<text x="259.6" y="125.7">0201</text>
<text x="274.9" y="125.9">C0806</text>
<text x="33.8" y="130.3">L0805</text>
<text x="33.8" y="126.9">0201</text>
<text x="99.6" y="130.3">L0806</text>
<text x="197.4" y="127.7">NM</text>
<text x="197.4" y="129.4">0201</text>
<text x="211.6" y="129.4">0201</text>
<text x="212.7" y="127.7">NM</text>
<text x="231.2" y="131.2">QM25032</text>
<text x="247.2" y="127.7">0201</text>
<text x="249" y="126.2">NM</text>
<text x="273.9" y="129.4">0201</text>
<text x="274.9" y="128">NM</text>
<text x="21.4" y="138">C0821</text>
<text x="99.6" y="137.6">0.4nH</text>
<text x="21.4" y="140.1">0.5pF</text>
<text x="21.4" y="141.9">0201</text>
<text x="42.7" y="142.8">0201</text>
<text x="47.3" y="138.3">C0824</text>
<text x="47.3" y="140.5">0.5pF</text>
<text x="69.6" y="143.7">QM23341</text>
<text x="92.5" y="143.7">01005</text>
<text x="93.6" y="138.3">C0818</text>
<text x="93.6" y="140.5">NM</text>
<text x="99.6" y="139.9">±0.1nH</text>
<text x="99.6" y="142.2">01005</text>
<text x="113.8" y="141.9">±0.1nH</text>
<text x="113.8" y="143.7">01005</text>
<text x="114.9" y="138.3">C0820</text>
<text x="114.9" y="140.5">3.9nH</text>
<text x="199.2" y="141">L0839</text>
<text x="21.4" y="144.2">50V</text>
<text x="21.4" y="146.5">±0.05pF</text>
<text x="42.7" y="145.1">50V</text>
<text x="42.7" y="147.4">±0.05pF</text>
<text x="181.4" y="149">C0830</text>
<text x="199.2" y="148.3">1nH</text>
<text x="161.8" y="155.7">+/-5%</text>
<text x="181.4" y="151.1">0.4pF</text>
<text x="181.4" y="153.8">01005</text>
<text x="199.2" y="150.6">±0.1nH</text>
<text x="199.2" y="152.9">01005</text>
<text x="37.4" y="160.5">C0800</text>
<text x="161.1" y="161.4">C0825</text>
<text x="161.8" y="159.3">01005</text>
<text x="161.8" y="157.5">25V</text>
<text x="181.4" y="156.1">50V</text>
<text x="181.4" y="158.4">±0.1pF</text>
<text x="227.1" y="160.7">S0810</text>
<text x="37.4" y="167.8">NM</text>
<text x="60.7" y="162.5">FL0801_NM</text>
<text x="161.1" y="163.6">33PF</text>
<text x="177.8" y="167.7">0201 ±1%</text>
<text x="178.4" y="164.1">51R R0808</text>
<text x="22.6" y="170.3">C0802</text>
<text x="23.2" y="173.9">0201</text>
<text x="24.9" y="172.5">NM</text>
<text x="37.4" y="170.2">0201</text>
<text x="49.5" y="168.5">C0803</text>
<text x="49.8" y="172.1">0201</text>
<text x="50.9" y="170.3">NM</text>
<text x="92.5" y="169.4">C0836</text>
<text x="161.8" y="173.5">01005</text>
<text x="35.6" y="178.3">L0816</text>
<text x="92.5" y="176.7">NM</text>
<text x="92.5" y="179">01005</text>
<text x="161.1" y="175.7">C0831</text>
<text x="161.1" y="177.8">NM</text>
<text x="35.6" y="185.6">NM</text>
<text x="223.3" y="185.3">MXD8645M</text>
<text x="250.4" y="181">C0829</text>
<text x="250.7" y="184.6">01005</text>
<text x="251.8" y="182.8">NM</text>
<text x="24.4" y="188.5">51R</text>
<text x="25.3" y="186.3">L0817</text>
<text x="35.6" y="187.9">0201</text>
<text x="51.6" y="189.9">0201</text>
<text x="52.7" y="186.3">C0835</text>
<text x="52.7" y="188.5">NM</text>
<text x="28.5" y="196.6">0201</text>
<text x="28.8" y="194.3">±1%</text>
<text x="61.9" y="192.4">QM23007</text>
</g>
<g font-size="1.6">
<text x="136.6" y="14.8" transform="rotate(-90 136.6 14.8)">1</text>
<text x="138.4" y="13.8">1</text>
<text x="147.1" y="13.8">2</text>
<text x="136.6" y="23.5" transform="rotate(-90 136.6 23.5)">2</text>
<text x="136.6" y="30.8" transform="rotate(-90 136.6 30.8)">1</text>
<text x="67.2" y="37.9" transform="rotate(-90 67.2 37.9)">2</text>
<text x="136.6" y="39.5" transform="rotate(-90 136.6 39.5)">2</text>
<text x="165" y="41.4" transform="rotate(-90 165 41.4)">1</text>
<text x="186.3" y="41.4" transform="rotate(-90 186.3 41.4)">1</text>
<text x="202.3" y="39.6" transform="rotate(-90 202.3 39.6)">1</text>
<text x="67.2" y="43.1" transform="rotate(-90 67.2 43.1)">1</text>
<text x="145.5" y="45" transform="rotate(-90 145.5 45)">1</text>
<text x="165" y="46.6" transform="rotate(-90 165 46.6)">2</text>
<text x="186.3" y="46.6" transform="rotate(-90 186.3 46.6)">2</text>
<text x="57.7" y="53.9">20,22</text>
<text x="67.1" y="53.9">SDR_RFFE3_CLK</text>
<text x="93.9" y="53">6</text>
<text x="93.9" y="49.4">7</text>
<text x="115.1" y="51.2">28</text>
<text x="115.1" y="49.4">29</text>
<text x="115.1" y="53">30</text>
<text x="145.5" y="50.2" transform="rotate(-90 145.5 50.2)">2</text>
<text x="202.3" y="48.4" transform="rotate(-90 202.3 48.4)">2</text>
<text x="12.7" y="59.2">7</text>
<text x="15.3" y="59.2">SDR_TX1_HB1</text>
<text x="35.2" y="58.3">1</text>
<text x="44" y="58.3">2</text>
<text x="54.8" y="58.3">1</text>
<text x="57.7" y="55.6">20,22</text>
<text x="60" y="58.3">2</text>
<text x="65.3" y="55.6">SDR_RFFE3_DATA</text>
<text x="93.9" y="58.3">3</text>
<text x="93.9" y="54.7">5</text>
<text x="115.1" y="56.5">8</text>
<text x="47.7" y="61" transform="rotate(-90 47.7 61)">1</text>
<text x="93" y="61.8">14</text>
<text x="93" y="63.6">12</text>
<text x="93" y="60.1">13</text>
<text x="115.1" y="60.1">41</text>
<text x="115.1" y="61.8">42</text>
<text x="115.1" y="65.4">33</text>
<text x="163.2" y="64.5" transform="rotate(-90 163.2 64.5)">1</text>
<text x="172.1" y="61.8">1</text>
<text x="180.9" y="61.8">2</text>
<text x="187.1" y="62.8">N41_PRX_B41_PM_GLB</text>
<text x="210.9" y="62.8">[14]</text>
<text x="47.7" y="71.5" transform="rotate(-90 47.7 71.5)">2</text>
<text x="93" y="70.7">10</text>
<text x="93.9" y="67.2">4</text>
<text x="93.9" y="69">9</text>
<text x="115.1" y="67.2">35</text>
<text x="115.1" y="69">37</text>
<text x="115.1" y="70.7">39</text>
<text x="146" y="68.1">N41_TX</text>
<text x="146" y="69.9">N7_TX</text>
<text x="153.7" y="68.1">7</text>
<text x="153.7" y="69.9">7</text>
<text x="179.1" y="70.7">25%</text>
<text x="188.5" y="71.5">N41_CN_7643</text>
<text x="93" y="72.5">11</text>
<text x="93.9" y="76.1">1</text>
<text x="93.9" y="77.9">2</text>
<text x="115.1" y="74.3">21</text>
<text x="115.1" y="76.1">23</text>
<text x="115.1" y="77.9">25</text>
<text x="146" y="77">N1_TX</text>
<text x="146" y="75.2">N3_TX</text>
<text x="153.7" y="77">7</text>
<text x="153.7" y="75.2">7</text>
<text x="163.2" y="75.1" transform="rotate(-90 163.2 75.1)">2</text>
<text x="93" y="79.6">15</text>
<text x="93" y="81.4">22</text>
<text x="93" y="83.2">24</text>
<text x="115.1" y="79.6">26</text>
<text x="115.1" y="81.4">32</text>
<text x="93" y="85">27</text>
<text x="93" y="86.7">31</text>
<text x="93" y="88.5">34</text>
<text x="115.1" y="88.5">18</text>
<text x="115.1" y="86.7">19</text>
<text x="115.1" y="85">20</text>
<text x="12.7" y="94.8">7</text>
<text x="15.3" y="94.8">SDR_TX1_MB1</text>
<text x="54.8" y="93.9">1</text>
<text x="60" y="93.9">2</text>
<text x="93" y="90.3">36</text>
<text x="93" y="92.1">38</text>
<text x="93" y="93.9">40</text>
<text x="93" y="95.6">43</text>
<text x="115.1" y="92.1">16</text>
<text x="115.1" y="90.3">17</text>
<text x="171.1" y="91.2">[6]</text>
<text x="174.1" y="91.2">N1_N3_TRX</text>
<text x="193.5" y="93" transform="rotate(-90 193.5 93)">1</text>
<text x="197" y="90.3">2</text>
<text x="207.5" y="90.3">1</text>
<text x="213" y="93" transform="rotate(-90 213 93)">1</text>
<text x="257.5" y="95.6">2</text>
<text x="268" y="95.6">1</text>
<text x="47.7" y="96.5" transform="rotate(-90 47.7 96.5)">1</text>
<text x="193.5" y="101.7" transform="rotate(-90 193.5 101.7)">2</text>
<text x="253.9" y="98.3" transform="rotate(-90 253.9 98.3)">1</text>
<text x="271.7" y="98.3" transform="rotate(-90 271.7 98.3)">1</text>
<text x="282.9" y="96.5">N1_TX [9]</text>
<text x="47.7" y="107.1" transform="rotate(-90 47.7 107.1)">2</text>
<text x="213" y="103.5" transform="rotate(-90 213 103.5)">2</text>
<text x="227.2" y="107.2" transform="rotate(-90 227.2 107.2)">3</text>
<text x="271.7" y="107.1" transform="rotate(-90 271.7 107.1)">2</text>
<text x="170.6" y="112.5">[11] QLN_B1_PM_N1_PRX_GLB</text>
<text x="214.8" y="111.6">4</text>
<text x="239.5" y="111.6">1</text>
<text x="253.9" y="108.8" transform="rotate(-90 253.9 108.8)">2</text>
<text x="170.9" y="119.7">[12] QLN_B3_PM_N3_PRX_GLB</text>
<text x="214.8" y="118.7">5</text>
<text x="239.5" y="118.7">2</text>
<text x="257.5" y="118.7">2</text>
<text x="266.2" y="118.7">1</text>
<text x="282.9" y="119.7">N3_TX [9]</text>
<text x="202.3" y="123.2" transform="rotate(-90 202.3 123.2)">1</text>
<text x="209.5" y="123.2" transform="rotate(-90 209.5 123.2)">1</text>
<text x="253.9" y="121.4" transform="rotate(-90 253.9 121.4)">1</text>
<text x="271.7" y="123.2" transform="rotate(-90 271.7 123.2)">1</text>
<text x="202.3" y="132" transform="rotate(-90 202.3 132)">2</text>
<text x="209.5" y="132" transform="rotate(-90 209.5 132)">2</text>
<text x="227.2" y="130.2" transform="rotate(-90 227.2 130.2)">6</text>
<text x="253.9" y="130.2" transform="rotate(-90 253.9 130.2)">2</text>
<text x="271.7" y="132" transform="rotate(-90 271.7 132)">2</text>
<text x="12.7" y="133.9">7</text>
<text x="15.5" y="133.9">N41_TX</text>
<text x="28.1" y="135.7" transform="rotate(-90 28.1 135.7)">1</text>
<text x="31.7" y="133">1</text>
<text x="42.2" y="133">2</text>
<text x="44.1" y="135.7" transform="rotate(-90 44.1 135.7)">1</text>
<text x="58.4" y="133">4</text>
<text x="77.7" y="133">1</text>
<text x="77.7" y="136.5">2</text>
<text x="90.3" y="135.7" transform="rotate(-90 90.3 135.7)">1</text>
<text x="97.5" y="133">1</text>
<text x="108" y="133">2</text>
<text x="111.7" y="135.7" transform="rotate(-90 111.7 135.7)">1</text>
<text x="126.3" y="133.9">GLB_N41_TRX</text>
<text x="28.1" y="140.8" transform="rotate(-90 28.1 140.8)">2</text>
<text x="44.1" y="140.8" transform="rotate(-90 44.1 140.8)">2</text>
<text x="58.4" y="138.3">5</text>
<text x="77.7" y="138.3">3</text>
<text x="197" y="143.6">2</text>
<text x="207.5" y="143.6">1</text>
<text x="90.3" y="144.4" transform="rotate(-90 90.3 144.4)">2</text>
<text x="111.7" y="146.2" transform="rotate(-90 111.7 146.2)">2</text>
<text x="160.4" y="144.5">[6] N7_N41_TRX_B40_PM</text>
<text x="188.1" y="148.1" transform="rotate(-90 188.1 148.1)">1</text>
<text x="133.6" y="155.2">GLB_N41_TRX</text>
<text x="188.1" y="153.3" transform="rotate(-90 188.1 153.3)">2</text>
<text x="157.9" y="158.8" transform="rotate(-90 157.9 158.8)">2</text>
<text x="10.9" y="164.1">7</text>
<text x="16.4" y="164.1">N7_TX</text>
<text x="29.9" y="167.7" transform="rotate(-90 29.9 167.7)">1</text>
<text x="35.2" y="163.2">1</text>
<text x="44" y="163.2">2</text>
<text x="47.7" y="165.9" transform="rotate(-90 47.7 165.9)">1</text>
<text x="157.9" y="164" transform="rotate(-90 157.9 164)">1</text>
<text x="177.5" y="165">2</text>
<text x="186.2" y="165">1</text>
<text x="216.6" y="165">5</text>
<text x="234.2" y="165">1</text>
<text x="83.1" y="172.1">1</text>
<text x="90.4" y="172.1">1</text>
<text x="99.1" y="172.1">2</text>
<text x="110.4" y="173">QLN_N7_PM_PRX</text>
<text x="125.2" y="173">7</text>
<text x="144.1" y="170.2">SHARED PAD</text>
<text x="157.9" y="173" transform="rotate(-90 157.9 173)">2</text>
<text x="181.4" y="173">N7_TRX</text>
<text x="183.3" y="169.4">B40_PM</text>
<text x="216.6" y="168.5">3</text>
<text x="216.6" y="172.1">6</text>
<text x="234.2" y="168.5">4</text>
<text x="234.2" y="172.1">7</text>
<text x="264.8" y="173">SDR_RFFE3_DATA</text>
<text x="280.6" y="173">[10,14,20]</text>
<text x="29.9" y="176.4" transform="rotate(-90 29.9 176.4)">2</text>
<text x="47.7" y="174.6" transform="rotate(-90 47.7 174.6)">2</text>
<text x="58.4" y="177.4">3</text>
<text x="83.1" y="179.2">2</text>
<text x="216.6" y="175.6">2</text>
<text x="234.2" y="179.2">9</text>
<text x="234.2" y="175.6">8</text>
<text x="248.6" y="178.3" transform="rotate(-90 248.6 178.3)">1</text>
<text x="264.1" y="176.6">SDR_RFFE3_CLK</text>
<text x="278.8" y="176.6">[10,14,20]</text>
<text x="10.9" y="181.9">7</text>
<text x="15.2" y="181.9">N7_TRX</text>
<text x="29.9" y="183.7" transform="rotate(-90 29.9 183.7)">1</text>
<text x="33.5" y="181">2</text>
<text x="44" y="181">1</text>
<text x="49.4" y="183.7" transform="rotate(-90 49.4 183.7)">1</text>
<text x="58.4" y="181">6</text>
<text x="83.1" y="181">4</text>
<text x="83.1" y="182.8">5</text>
<text x="83.1" y="184.5">7</text>
<text x="132.7" y="183.7">CN_N41_TRX</text>
<text x="157.9" y="181.7" transform="rotate(-90 157.9 181.7)">1</text>
<text x="83.1" y="186.3">8</text>
<text x="248.6" y="187.1" transform="rotate(-90 248.6 187.1)">2</text>
<text x="29.9" y="192.4" transform="rotate(-90 29.9 192.4)">2</text>
<text x="49.4" y="192.4" transform="rotate(-90 49.4 192.4)">2</text>
<text x="228.2" y="195.1">Title</text>
<text x="235.3" y="196.8">K11A_MAIN</text>
<text x="228.2" y="200.4">Size</text>
<text x="229.9" y="202.2">A3</text>
<text x="235.3" y="200.4">Document Number</text>
<text x="235.3" y="202.2">Reserved(for PA)</text>
<text x="286.8" y="200.4">Rev</text>
<text x="288.6" y="202.2">P0</text>
<text x="228.2" y="205.7">Date:</text>
<text x="237.4" y="205.7">Friday, December 25, 2020</text>
<text x="263.7" y="205.7">Sheet</text>
</g>
<g font-size="1.6" fill="#004080">
<text x="96.9" y="50.5">VIO</text>
<text x="108.6" y="50.5">VCC1</text>
<text x="108.8" y="52.3">NC25</text>
<text x="96.9" y="59.4">RFIN_H</text>
<text x="96.9" y="55.8">SDATA</text>
<text x="96.9" y="54.1">SCLK</text>
<text x="107.7" y="57.6">VBATT</text>
<text x="108.6" y="54.1">VCC2</text>
<text x="96.9" y="62.9">NC6</text>
<text x="96.9" y="64.7">NC4</text>
<text x="96.9" y="61.2">NC5</text>
<text x="107.6" y="61.2">HBRX1</text>
<text x="107.6" y="62.9">HBRX2</text>
<text x="96.9" y="68.3">NC</text>
<text x="96.9" y="70.1">NC1</text>
<text x="96.9" y="71.8">NC2</text>
<text x="109.8" y="66.5">HB1</text>
<text x="109.8" y="68.3">HB2</text>
<text x="109.8" y="70.1">HB3</text>
<text x="109.8" y="71.8">HB4</text>
<text x="96.9" y="77.2">GND</text>
<text x="96.9" y="73.6">NC3</text>
<text x="108.8" y="75.4">NC12</text>
<text x="108.8" y="77.2">NC22</text>
<text x="96.9" y="79">GND</text>
<text x="96.9" y="80.7">GND</text>
<text x="96.9" y="82.5">GND</text>
<text x="108.8" y="80.7">NC24</text>
<text x="108.8" y="79">NC23</text>
<text x="108.8" y="82.5">NC26</text>
<text x="96.9" y="84.3">GND</text>
<text x="96.9" y="86.1">GND</text>
<text x="96.9" y="87.8">GND</text>
<text x="96.9" y="89.6">GND</text>
<text x="108.8" y="87.8">NC10</text>
<text x="108.8" y="86.1">NC11</text>
<text x="109.7" y="89.6">NC9</text>
<text x="96.9" y="91.4">GND</text>
<text x="96.9" y="93.2">GND</text>
<text x="96.9" y="95">GND</text>
<text x="109.7" y="93.2">NC7</text>
<text x="109.7" y="91.4">NC8</text>
<text x="96.9" y="96.7">GND</text>
<text x="217.8" y="112.7">RX (B1)</text>
<text x="228.4" y="112.6" transform="rotate(-90 228.4 112.6)">ANT</text>
<text x="231.9" y="112.7">TX (B1)</text>
<text x="217.8" y="119.8">RX (B3)</text>
<text x="231.9" y="119.8">TX (B3)</text>
<text x="228.4" y="127.1" transform="rotate(-90 228.4 127.1)">GND</text>
<text x="61.4" y="134.1">OUT</text>
<text x="71.1" y="137.6">GND1</text>
<text x="74" y="134.1">IN</text>
<text x="61.4" y="139.4">GND3</text>
<text x="71.1" y="139.4">GND2</text>
<text x="219.6" y="166.1">RF1</text>
<text x="229.3" y="166.1">VIO</text>
<text x="71.2" y="173.2">RX_OUTPUT</text>
<text x="219.6" y="169.6">RF2</text>
<text x="219.6" y="173.2">RF3</text>
<text x="226.7" y="173.2">SDATA</text>
<text x="228.8" y="169.6">ANT</text>
<text x="61.4" y="178.5">TX_INPUT</text>
<text x="219.6" y="176.7">RF4</text>
<text x="227.9" y="176.7">SCLK</text>
<text x="61.4" y="182.1">ANTENNA</text>
<text x="77.4" y="180.3">GND</text>
<text x="77.4" y="182.1">GND</text>
<text x="77.4" y="183.9">GND</text>
<text x="77.4" y="185.6">GND</text>
<text x="228.5" y="180.3">GND</text>
<text x="77.4" y="187.4">GND</text>
</g>
<g font-size="1.3">
<text x="30.8" y="1.3">5</text>
<text x="88.9" y="1.3">4</text>
<text x="147" y="1.3">3</text>
<text x="205" y="1.3">2</text>
<text x="263.1" y="1.3">1</text>
<text x=".5" y="28.4">D</text>
<text x="292.6" y="28.4">D</text>
<text x=".5" y="79.5">C</text>
<text x="292.6" y="79.5">C</text>
<text x=".5" y="130.6">B</text>
<text x="292.6" y="130.6">B</text>
<text x=".5" y="181.7">A</text>
<text x="30.8" y="207.4">5</text>
<text x="88.9" y="207.4">4</text>
<text x="147" y="207.4">3</text>
<text x="205" y="207.4">2</text>
<text x="263.1" y="207.4">1</text>
</g>
</svg>
